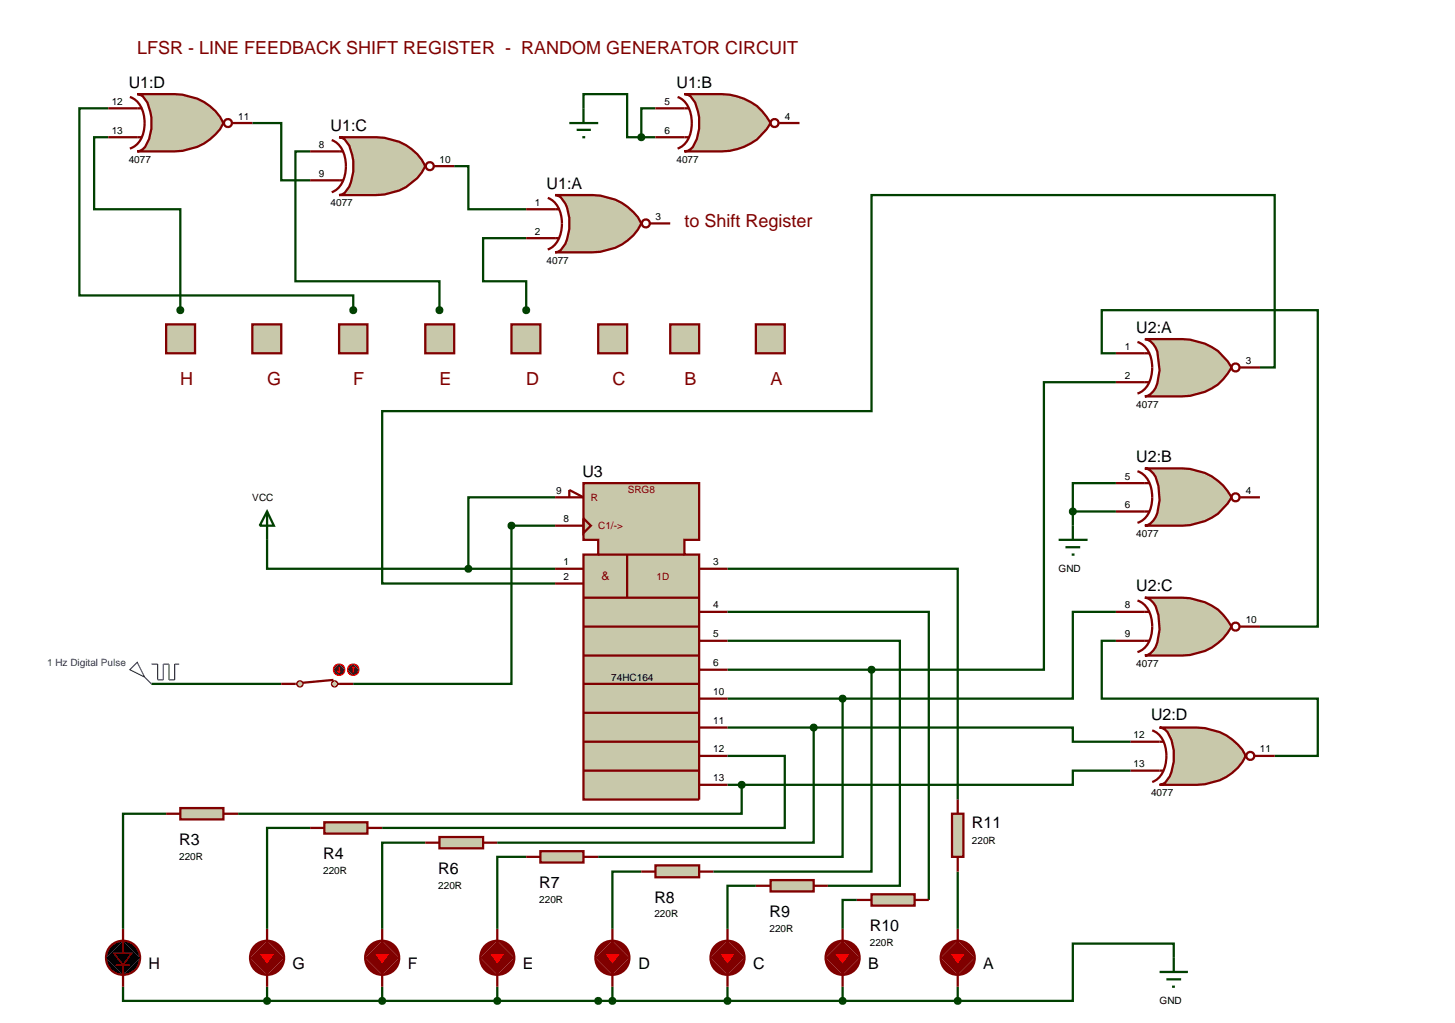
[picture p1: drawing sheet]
<svg xmlns="http://www.w3.org/2000/svg" width="257mm" height="180mm" viewBox="0 0 257 180" stroke-linecap="round" stroke-linejoin="round" font-family="sans-serif">
<g fill="none" stroke="#004000" stroke-width=".4">
<path d="M19.1 19.1h-5.1v33h48.3v2.6M102.9 19.1v-2.5h7.7v7.6h2.5M115.6 19.1h-2.5v5.1M19.1 24.2h-2.5v12.7h15.2v17.8M44.5 21.7h5.1v10.1h5.1M54.7 26.7h-2.6v22.9h25.4v5.1M80.1 29.3h2.5v7.6h10.2M113.1 24.2h2.5M92.8 42h-7.6v7.6h7.6v5.1M196.8 62.3h-2.5v-7.6h38.1v55.8h-10.2M196.8 67.4h-12.7v50.7h-30.4M222.2 64.8h2.6v-30.4h-71.1v38.1h-86.3v30.4h30.5"/>
<path d="M47.1 95.2v5.1h35.5M97.9 92.7h-7.7v27.9h-27.9M97.9 87.7h-15.3v12.6M189.2 90.2v2.5M189.2 90.2h7.6M196.8 85.2h-7.6v5M82.6 100.3h15.3M128.3 113h30.4v43.2h-12.7M128.3 107.9h35.5v50.8M128.3 100.3h40.6v40.7M128.3 118.1h25.4M153.7 118.1v35.6h-27.9"/>
<path d="M196.8 113h-2.5v10.2h38.1v10.1h-7.6M196.8 107.9h-7.6v15.3h-40.6M26.7 120.6h22.9M128.3 133.3h10.1v12.7h-71M128.3 123.2h20.3M128.3 128.3h15.2M128.3 138.4h2.5M130.8 138.4v5.1h-88.8M143.5 128.3h45.7v2.5h10.2M143.5 128.3v20.3h-55.8M148.6 123.2v27.9h-43.1M199.4 135.9h-10.2v2.5h-58.4"/>
<path d="M29.3 143.5h-7.6v20.3M54.7 146h-7.6v17.8M75 148.6h-7.6v15.2M92.8 151.1h-5.1v12.7M113.1 153.7h-5.1v10.1M133.3 156.2h-5v7.6M151.1 158.7h-2.5v5.1M168.9 153.7v10.1M21.7 174v2.5h25.4M47.1 176.5h121.8M47.1 174v2.5M67.4 174v2.5"/>
<path d="M87.7 174v2.5M108 174v2.5M128.3 174v2.5M148.6 174v2.5M168.9 174v2.5M207 168.9v-2.5h-17.8v10.1h-20.3"/>
</g>
<path d="M19.3 167a2.97 2.97 0 0 1 2.4-1.1l-3 3 .1-.7zM21.7 165.9a2.95 2.95 0 0 1 3 3zM24.7 168.9a2.95 2.95 0 0 1-3 3zM18.7 168.9l3 3a2.95 2.95 0 0 1-3-3z" fill="#000" stroke="#800000" stroke-width=".4"/>
<path d="M18.7 168.9l3-3 3 3-3 3z" fill="#000"/>
<path d="M20.4 170.2h2.5" fill="none" stroke="#800000" stroke-width=".3"/>
<path d="M21.7 163.8v4.3M21.7 170.2v3.8" fill="none" stroke="#800000" stroke-width=".4"/>
<path d="M20.1 168.1h3.1l-1.5 2.1z" fill="#000" stroke="#800000" stroke-width=".3"/>
<path d="M45.2 166.5l1.2-.5 .7-.1-3 3a2.97 2.97 0 0 1 1.1-2.4zM47.1 165.9a2.95 2.95 0 0 1 3 3zM47.1 171.9l3-3a2.95 2.95 0 0 1-3 3zM44.1 168.9l3 3a2.95 2.95 0 0 1-3-3z" fill="#800000" stroke="#800000" stroke-width=".4"/>
<path d="M47.1 165.9l3 3-3 3-3-3z" fill="#800000"/>
<path d="M45.8 170.2h2.5" fill="none" stroke="#800000" stroke-width=".3"/>
<path d="M47.1 165.8v2.3M47.1 170.2v1.7" fill="none" stroke="#800000" stroke-width=".4"/>
<path d="M45.5 168.1h3.1l-1.5 2.1z" fill="#f00" stroke="#800000" stroke-width=".3"/>
<path d="M47.1 163.8v2.6M47.1 171.4v2.6" fill="none" stroke="#800000" stroke-width=".4"/>
<path d="M65.5 166.5l1.2-.5 .7-.1-3 3a2.97 2.97 0 0 1 1.1-2.4zM67.4 165.9a2.95 2.95 0 0 1 3 3zM67.4 171.9l3-3a2.95 2.95 0 0 1-3 3zM64.4 168.9l3 3a2.95 2.95 0 0 1-3-3z" fill="#800000" stroke="#800000" stroke-width=".4"/>
<path d="M67.4 165.9l3 3-3 3-3-3z" fill="#800000"/>
<path d="M66.1 170.2h2.6" fill="none" stroke="#800000" stroke-width=".3"/>
<path d="M67.4 165.8v2.3M67.4 170.2v1.7" fill="none" stroke="#800000" stroke-width=".4"/>
<path d="M65.9 168.1h3l-1.5 2.1z" fill="#f00" stroke="#800000" stroke-width=".3"/>
<path d="M67.4 163.8v2.6M67.4 171.4v2.6" fill="none" stroke="#800000" stroke-width=".4"/>
<path d="M85.3 167a2.97 2.97 0 0 1 2.4-1.1l-3 3 .1-.7zM87.7 165.9a2.95 2.95 0 0 1 3 3zM90.7 168.9a2.95 2.95 0 0 1-3 3zM84.7 168.9l3 3a2.95 2.95 0 0 1-3-3z" fill="#800000" stroke="#800000" stroke-width=".4"/>
<path d="M84.7 168.9l3-3 3 3-3 3z" fill="#800000"/>
<path d="M86.4 170.2h2.6" fill="none" stroke="#800000" stroke-width=".3"/>
<path d="M87.7 165.8v2.3M87.7 170.2v1.7" fill="none" stroke="#800000" stroke-width=".4"/>
<path d="M86.2 168.1h3l-1.5 2.1z" fill="#f00" stroke="#800000" stroke-width=".3"/>
<path d="M87.7 163.8v2.6M87.7 171.4v2.6" fill="none" stroke="#800000" stroke-width=".4"/>
<path d="M106.1 166.5l1.2-.5 .7-.1-3 3a2.97 2.97 0 0 1 1.1-2.4zM108 165.9a2.95 2.95 0 0 1 3 3zM111 168.9a2.95 2.95 0 0 1-3 3zM105 168.9l3 3a2.95 2.95 0 0 1-3-3z" fill="#800000" stroke="#800000" stroke-width=".4"/>
<path d="M108 165.9l3 3-3 3-3-3z" fill="#800000"/>
<path d="M106.8 170.2h2.5" fill="none" stroke="#800000" stroke-width=".3"/>
<path d="M108 165.8v2.3M108 170.2v1.7" fill="none" stroke="#800000" stroke-width=".4"/>
<path d="M106.5 168.1h3.1l-1.6 2.1z" fill="#f00" stroke="#800000" stroke-width=".3"/>
<path d="M108 163.8v2.6M108 171.4v2.6" fill="none" stroke="#800000" stroke-width=".4"/>
<path d="M126.4 166.5l1.2-.5 .7-.1-3 3a2.97 2.97 0 0 1 1.1-2.4zM128.3 165.9a2.95 2.95 0 0 1 3 3zM131.3 168.9a2.95 2.95 0 0 1-3 3zM125.3 168.9l3 3a2.95 2.95 0 0 1-3-3z" fill="#800000" stroke="#800000" stroke-width=".4"/>
<path d="M128.3 165.9l3 3-3 3-3-3z" fill="#800000"/>
<path d="M127.1 170.2h2.4" fill="none" stroke="#800000" stroke-width=".3"/>
<path d="M128.3 165.8v2.3M128.3 170.2v1.7" fill="none" stroke="#800000" stroke-width=".4"/>
<path d="M126.8 168.1h3l-1.5 2.1z" fill="#f00" stroke="#800000" stroke-width=".3"/>
<path d="M128.3 163.8v2.6M128.3 171.4v2.6" fill="none" stroke="#800000" stroke-width=".4"/>
<path d="M146.7 166.5l1.2-.5 .7-.1-3 3a2.97 2.97 0 0 1 1.1-2.4zM148.6 165.9a2.95 2.95 0 0 1 3 3zM151.6 168.9a2.95 2.95 0 0 1-3 3zM145.6 168.9l3 3a2.95 2.95 0 0 1-3-3z" fill="#800000" stroke="#800000" stroke-width=".4"/>
<path d="M148.6 165.9l3 3-3 3-3-3z" fill="#800000"/>
<path d="M147.3 170.2h2.5" fill="none" stroke="#800000" stroke-width=".3"/>
<path d="M148.6 165.8v2.3M148.6 170.2v1.7" fill="none" stroke="#800000" stroke-width=".4"/>
<path d="M147 168.1h3.1l-1.5 2.1z" fill="#f00" stroke="#800000" stroke-width=".3"/>
<path d="M148.6 163.8v2.6M148.6 171.4v2.6" fill="none" stroke="#800000" stroke-width=".4"/>
<path d="M167 166.5l1.2-.5 .7-.1-3 3a2.97 2.97 0 0 1 1.1-2.4zM168.9 165.9a2.95 2.95 0 0 1 3 3zM171.9 168.9a2.95 2.95 0 0 1-3 3zM165.9 168.9l3 3a2.95 2.95 0 0 1-3-3z" fill="#800000" stroke="#800000" stroke-width=".4"/>
<path d="M168.9 165.9l3 3-3 3-3-3z" fill="#800000"/>
<path d="M167.6 170.2h2.6" fill="none" stroke="#800000" stroke-width=".3"/>
<path d="M168.9 165.8v2.3M168.9 170.2v1.7" fill="none" stroke="#800000" stroke-width=".4"/>
<path d="M167.4 168.1h3l-1.5 2.1z" fill="#f00" stroke="#800000" stroke-width=".3"/>
<path d="M168.9 163.8v2.6M168.9 171.4v2.6" fill="none" stroke="#800000" stroke-width=".4"/>
<path d="M201.9 59.8h6.6a9.8 9.8 0 0 1 8.7 5 9.3 9.3 0 0 1-8.7 5.1h-6.6a2.71 2.71 0 0 0 2.2-2.3l.4-2.3-.4-3.3a3 3 0 0 0-2.2-2.2z" fill="#c8c8aa" stroke="#800000" stroke-width=".4"/>
<g fill="none" stroke="#800000" stroke-width=".4">
<path d="M196.8 62.3h5.9M196.8 67.4h5.9M200.6 60.3a4.4 4.4 0 0 1 2.6 4.5 4.5 4.5 0 0 1-2.6 4.6M218.7 64.8h3.5"/>
<circle cx="217.9" cy="64.8" r=".7"/>
</g>
<path d="M201.9 82.6h6.6a9.6 9.6 0 0 1 8.7 5.1 9.8 9.8 0 0 1-8.7 5h-6.6a2.75 2.75 0 0 0 2.2-2.2 8.4 8.4 0 0 0-.7-7l-1-.8z" fill="#c8c8aa" stroke="#800000" stroke-width=".4"/>
<g fill="none" stroke="#800000" stroke-width=".4">
<path d="M196.8 85.2h5.9M196.8 90.2h5.9M200.6 83.1a4.5 4.5 0 0 1 2.6 4.6 4.3 4.3 0 0 1-2.6 4.5M218.7 87.7h3.5"/>
<circle cx="217.9" cy="87.7" r=".7"/>
</g>
<path d="M201.9 105.4h6.6a9.6 9.6 0 0 1 8.7 5.1 9.7 9.7 0 0 1-8.7 5.1h-6.6a2.71 2.71 0 0 0 2.2-2.3 8.4 8.4 0 0 0-.7-7l-.5-.5-.5-.3z" fill="#c8c8aa" stroke="#800000" stroke-width=".4"/>
<g fill="none" stroke="#800000" stroke-width=".4">
<path d="M196.8 107.9h5.9M196.8 113h5.9M200.6 105.9a4.5 4.5 0 0 1 2.6 4.6 4.3 4.3 0 0 1-2.6 4.5M218.7 110.5h3.5"/>
<circle cx="217.9" cy="110.5" r=".7"/>
</g>
<path d="M204.5 128.3h6.6a9.5 9.5 0 0 1 8.6 5 9.3 9.3 0 0 1-8.6 5.1h-6.6l.5-.1a4.8 4.8 0 0 0 2-4 6.8 6.8 0 0 0-1.5-5.6l-.5-.3z" fill="#c8c8aa" stroke="#800000" stroke-width=".4"/>
<g fill="none" stroke="#800000" stroke-width=".4">
<path d="M199.4 130.8h5.8M199.4 135.9h5.8M203.2 128.8a4.4 4.4 0 0 1 2.5 4.5 4.6 4.6 0 0 1-2.5 4.6M221.2 133.3h3.6"/>
<circle cx="220.5" cy="133.3" r=".7"/>
</g>
<path d="M102.9 85.2h20.4v10h-2.6v2.6h2.6v43.2h-20.4v-43.2h2.6v-2.6h-2.6z" fill="#c8c8aa" stroke="#800000" stroke-width=".4"/>
<g fill="none" stroke="#800000" stroke-width=".4">
<path d="M97.9 92.7h5M97.9 87.7h5l-2.5-1.3v1.3M102.9 91.4l1.3 1.3-1.3 1.3zM105.5 97.8h15.2M110.6 97.8v7.6M97.9 100.3h5M97.9 102.9h5M102.9 115.6h20.4M102.9 110.5h20.4M102.9 105.4h20.4M123.3 100.3h5M123.3 107.9h5"/>
<path d="M123.3 113h5M123.3 118.1h5M102.9 135.9h20.4M102.9 130.8h20.4M102.9 125.7h20.4M102.9 120.6h20.4M123.3 123.2h5M123.3 128.3h5M123.3 133.3h5M123.3 138.4h5"/>
</g>
<path d="M204.5 171.4h5M205.7 172.7h2.6M206.7 174h.5M207 168.9v2.5" fill="none" stroke="#004000" stroke-width=".4"/>
<path d="M105.1 176.2l.4-.2-.5 .5zM105.5 176l.3 .1 .2 .4zM106 176.5l-.2 .4-.3 .1zM105 176.5l.5 .5-.3-.1z" fill="#004000" stroke="#004000" stroke-width=".4"/>
<path d="M105.5 176l.5 .5-.5 .5-.5-.5z" fill="#004000"/>
<path d="M148.2 176.2l.4-.2-.5 .5zM148.6 176l.4 .2 .1 .3zM148.6 177l.5-.5-.2 .4zM148.1 176.5l.5 .5-.3-.1z" fill="#004000" stroke="#004000" stroke-width=".4"/>
<path d="M148.6 176l.5 .5-.5 .5-.5-.5z" fill="#004000"/>
<path d="M127.9 176.2l.4-.2-.5 .5zM128.3 176l.4 .2 .1 .3zM128.8 176.5l-.2 .4-.3 .1zM127.8 176.5l.5 .5-.3-.1z" fill="#004000" stroke="#004000" stroke-width=".4"/>
<path d="M128.3 176l.5 .5-.5 .5-.5-.5z" fill="#004000"/>
<path d="M107.6 176.2l.4-.2-.5 .5zM108 176l.4 .2 .1 .3zM108.5 176.5l-.2 .4-.3 .1zM107.5 176.5l.5 .5-.3-.1z" fill="#004000" stroke="#004000" stroke-width=".4"/>
<path d="M107.5 176.5l.5-.5 .5 .5-.5 .5z" fill="#004000"/>
<path d="M87.3 176.2l.4-.2-.5 .5zM87.7 176l.4 .2 .1 .3zM87.7 177l.5-.5-.2 .4zM87.2 176.5l.5 .5-.3-.1z" fill="#004000" stroke="#004000" stroke-width=".4"/>
<path d="M87.2 176.5l.5-.5 .5 .5-.5 .5z" fill="#004000"/>
<path d="M67 176.2l.4-.2-.5 .5zM67.4 176l.3 .1 .2 .4zM67.4 177l.5-.5-.2 .4zM66.9 176.5l.5 .5-.4-.2z" fill="#004000" stroke="#004000" stroke-width=".4"/>
<path d="M67.4 176l.5 .5-.5 .5-.5-.5z" fill="#004000"/>
<path d="M46.7 176.2l.4-.2-.5 .5zM47.1 176l.4 .2 .1 .3zM47.1 177l.5-.5-.2 .4zM46.6 176.5l.5 .5-.3-.1z" fill="#004000" stroke="#004000" stroke-width=".4"/>
<path d="M46.6 176.5l.5-.5 .5 .5-.5 .5z" fill="#004000"/>
<path d="M153.4 117.7l.3-.1-.5 .5zM153.7 117.6l.4 .2 .1 .3zM154.2 118.1l-.2 .4-.3 .1zM153.2 118.1l.5 .5-.3-.1z" fill="#004000" stroke="#004000" stroke-width=".4"/>
<path d="M153.7 117.6l.5 .5-.5 .5-.5-.5z" fill="#004000"/>
<path d="M186.7 95.2h5.1M187.9 96.5h2.6M189 97.8h.5M189.2 92.7v2.5" fill="none" stroke="#004000" stroke-width=".4"/>
<path d="M188.8 89.9l.4-.2-.5 .5zM189.2 89.7l.4 .2 .1 .3zM189.7 90.2l-.1 .3-.4 .2zM188.7 90.2l.5 .5-.4-.2z" fill="#004000" stroke="#004000" stroke-width=".4"/>
<path d="M188.7 90.2l.5-.5 .5 .5-.5 .5z" fill="#004000"/>
<path d="M148.3 122.8l.3-.1-.5 .5zM148.6 122.7l.3 .1 .2 .4zM149.1 123.2l-.2 .4-.3 .1zM148.1 123.2l.5 .5-.4-.2z" fill="#004000" stroke="#004000" stroke-width=".4"/>
<path d="M148.6 122.7l.5 .5-.5 .5-.5-.5z" fill="#004000"/>
<path d="M143.1 128l.4-.2-.5 .5zM143.5 127.8l.3 .1 .2 .4zM144 128.3l-.2 .4-.3 .1zM143 128.3l.5 .5-.3-.1z" fill="#004000" stroke="#004000" stroke-width=".4"/>
<path d="M143 128.3l.5-.5 .5 .5-.5 .5z" fill="#004000"/>
<path d="M130.4 138.1l.4-.2-.5 .5zM130.8 137.9l.4 .2 .1 .3zM131.3 138.4l-.2 .4-.3 .1zM130.3 138.4l.5 .5-.3-.1z" fill="#004000" stroke="#004000" stroke-width=".4"/>
<path d="M130.3 138.4l.5-.5 .5 .5-.5 .5z" fill="#004000"/>
<path d="M47.1 90.2l1.2 2.5h-2.5zM47.1 90.2v5" fill="none" stroke="#004000" stroke-width=".4"/>
<path d="M24.2 116.8l1.3 2.6-2.6-1.3zM25.5 119.4l1.2 1.2M26.7 117.1h1.1v2.8h1v-2.8h1v2.8h1v-2.8h.8" fill="none" stroke="#0000c0" stroke-width=".2"/>
<path d="M89.9 92.3l.3-.1-.5 .5zM90.2 92.2l.4 .2 .1 .3zM90.7 92.7l-.2 .4-.3 .1zM89.7 92.7l.5 .5-.4-.2z" fill="#004000" stroke="#004000" stroke-width=".4"/>
<path d="M90.2 92.2l.5 .5-.5 .5-.5-.5z" fill="#004000"/>
<g fill="#c8c8aa" stroke="#800000" stroke-width=".3">
<path d="M58.7 120.2l.3-.1-.5 .5zM59 120.1l.4 .2 .1 .3zM59.5 120.6l-.1 .3-.4 .2zM58.5 120.6l.5 .5-.4-.2z"/>
<path d="M52.5 120.3l.4-.2-.5 .5zM52.9 120.1l.4 .2 .1 .3zM53.4 120.6l-.1 .3-.4 .2zM52.4 120.6l.5 .5-.3-.1z"/>
</g>
<g fill="#c8c8aa">
<path d="M59 120.1l.5 .5-.5 .5-.5-.5z"/>
<path d="M52.4 120.6l.5-.5 .5 .5-.5 .5z"/>
</g>
<path d="M58.8 119.9l-5.4 .5M49.6 120.6h2.8M59.5 120.6h2.8" fill="none" stroke="#800000" stroke-width=".4"/>
<path d="M59.1 117.4l.7-.3-1 1zM59.8 117.1a.94 .94 0 0 1 1 1zM60.8 118.1a.94 .94 0 0 1-1 1zM58.8 118.1l1 1a.94 .94 0 0 1-1-1z" fill="#400000" stroke="#f00" stroke-width=".2"/>
<path d="M58.8 118.1l1-1 1 1-1 1z" fill="#400000"/>
<path d="M59.5 118.3l.3 .3M59.8 117.6v1M60 118.3l-.2 .3" fill="none" stroke="#f00" stroke-width=".2"/>
<path d="M61.6 117.4l.7-.3-1 1zM62.3 117.1a.94 .94 0 0 1 1 1zM62.3 119.1l1-1a.94 .94 0 0 1-1 1zM61.3 118.1l1 1a.94 .94 0 0 1-1-1z" fill="#400000" stroke="#f00" stroke-width=".2"/>
<path d="M62.3 117.1l1 1-1 1-1-1z" fill="#400000"/>
<path d="M62.3 117.6l-.2 .2M62.3 117.6l.3 .2M62.3 117.6v1" fill="none" stroke="#f00" stroke-width=".2"/>
<path d="M31.8 142.5h7.6v2h-7.6z" fill="#c8c8aa" stroke="#800000" stroke-width=".4"/>
<path d="M29.3 143.5h2.5M39.4 143.5h2.6" fill="none" stroke="#800000" stroke-width=".4"/>
<path d="M57.2 145h7.6v2h-7.6z" fill="#c8c8aa" stroke="#800000" stroke-width=".4"/>
<path d="M54.7 146h2.5M64.8 146h2.6" fill="none" stroke="#800000" stroke-width=".4"/>
<path d="M77.5 147.6h7.7v2h-7.7z" fill="#c8c8aa" stroke="#800000" stroke-width=".4"/>
<path d="M75 148.6h2.5M85.2 148.6h2.5" fill="none" stroke="#800000" stroke-width=".4"/>
<path d="M95.3 150.1h7.6v2h-7.6z" fill="#c8c8aa" stroke="#800000" stroke-width=".4"/>
<path d="M92.8 151.1h2.5M102.9 151.1h2.6" fill="none" stroke="#800000" stroke-width=".4"/>
<path d="M115.6 152.6h7.7v2.1h-7.7z" fill="#c8c8aa" stroke="#800000" stroke-width=".4"/>
<path d="M113.1 153.7h2.5M123.3 153.7h2.5" fill="none" stroke="#800000" stroke-width=".4"/>
<path d="M135.9 155.2h7.6v2h-7.6z" fill="#c8c8aa" stroke="#800000" stroke-width=".4"/>
<path d="M133.3 156.2h2.6M143.5 156.2h2.5" fill="none" stroke="#800000" stroke-width=".4"/>
<path d="M153.7 157.7h7.6v2h-7.6z" fill="#c8c8aa" stroke="#800000" stroke-width=".4"/>
<path d="M151.1 158.7h2.6M161.3 158.7h2.5" fill="none" stroke="#800000" stroke-width=".4"/>
<path d="M167.9 143.5h2v7.6h-2z" fill="#c8c8aa" stroke="#800000" stroke-width=".4"/>
<path d="M168.9 141v2.5M168.9 151.1v2.6" fill="none" stroke="#800000" stroke-width=".4"/>
<path d="M82.2 100l.4-.2-.5 .5zM82.6 99.8l.4 .2 .1 .3zM82.6 100.8l.5-.5-.2 .4zM82.1 100.3l.5 .5-.3-.1z" fill="#004000" stroke="#004000" stroke-width=".4"/>
<path d="M82.1 100.3l.5-.5 .5 .5-.5 .5z" fill="#004000"/>
<path d="M97.9 34.4h6.6a9.5 9.5 0 0 1 8.6 5 9.3 9.3 0 0 1-8.6 5.1h-6.6l.5-.1a4.8 4.8 0 0 0 2-4 6.7 6.7 0 0 0-1.5-5.6l-.5-.3z" fill="#c8c8aa" stroke="#800000" stroke-width=".4"/>
<g fill="none" stroke="#800000" stroke-width=".4">
<path d="M92.8 36.9h5.8M96.6 34.9a4.5 4.5 0 0 1 2.5 4.5 4.6 4.6 0 0 1-2.5 4.6M114.6 39.4h3.6M92.8 42h5.8"/>
<circle cx="113.9" cy="39.4" r=".7"/>
</g>
<path d="M120.7 16.6h6.6a9.6 9.6 0 0 1 8.6 5.1 9.8 9.8 0 0 1-8.6 5h-6.6l.6-.1 .5-.3a6.9 6.9 0 0 0 1.3-6.6l-.5-1.6-.8-1.1-.5-.3z" fill="#c8c8aa" stroke="#800000" stroke-width=".4"/>
<g fill="none" stroke="#800000" stroke-width=".4">
<path d="M115.6 19.1h5.9M119.5 17.1a4.6 4.6 0 0 1 2.5 4.6 4.4 4.4 0 0 1-2.5 4.5M115.6 24.2h5.9M137.4 21.7h3.6"/>
<circle cx="136.6" cy="21.7" r=".7"/>
</g>
<path d="M59.8 24.2h6.6a9.3 9.3 0 0 1 8.6 5.1 9.3 9.3 0 0 1-8.6 5.1h-6.6l.5-.1a4.8 4.8 0 0 0 2-4v-2l-.7-2.6-.8-1.1-.5-.3z" fill="#c8c8aa" stroke="#800000" stroke-width=".4"/>
<g fill="none" stroke="#800000" stroke-width=".4">
<path d="M54.7 26.7h5.8M54.7 31.8h5.8M58.5 24.7a4.6 4.6 0 0 1 2.5 4.6 4.6 4.6 0 0 1-2.5 4.6M76.5 29.3h3.6"/>
<circle cx="75.8" cy="29.3" r=".7"/>
</g>
<path d="M24.2 16.6h6.6a9.3 9.3 0 0 1 8.6 5.1 9.5 9.5 0 0 1-8.6 5h-6.6l.5-.1 .5-.3a6.9 6.9 0 0 0 1.3-6.6l-.5-1.6-.8-1.1-.5-.3z" fill="#c8c8aa" stroke="#800000" stroke-width=".4"/>
<g fill="none" stroke="#800000" stroke-width=".4">
<path d="M19.1 19.1h5.9M22.9 17.1a4.5 4.5 0 0 1 2.6 4.6 4.3 4.3 0 0 1-2.6 4.5M19.1 24.2h5.9M41 21.7h3.5"/>
<circle cx="40.2" cy="21.7" r=".7"/>
</g>
<g fill="#c8c8aa" stroke="#800000" stroke-width=".4">
<path d="M29.3 57.2h5.1v5.1h-5.1z"/>
<path d="M44.5 57.2h5.1v5.1h-5.1z"/>
<path d="M59.8 57.2h5v5.1h-5z"/>
<path d="M75 57.2h5.1v5.1h-5.1z"/>
<path d="M90.2 57.2h5.1v5.1h-5.1z"/>
<path d="M105.5 57.2h5.1v5.1h-5.1z"/>
<path d="M118.2 57.2h5.1v5.1h-5.1z"/>
<path d="M133.3 57.2h5.1v5.1h-5.1z"/>
</g>
<path d="M31.4 54.4l.4-.2-.5 .5zM31.8 54.2l.4 .2 .1 .3zM31.8 55.2l.5-.5-.1 .3zM31.3 54.7l.5 .5-.3-.1z" fill="#004000" stroke="#004000" stroke-width=".4"/>
<path d="M31.3 54.7l.5-.5 .5 .5-.5 .5z" fill="#004000"/>
<path d="M92.4 54.4l.4-.2-.5 .5zM92.8 54.2l.3 .1 .2 .4zM93.3 54.7l-.2 .4-.3 .1zM92.3 54.7l.5 .5-.4-.2z" fill="#004000" stroke="#004000" stroke-width=".4"/>
<path d="M92.3 54.7l.5-.5 .5 .5-.5 .5z" fill="#004000"/>
<path d="M77.1 54.4l.4-.2-.5 .5zM77.5 54.2l.4 .2 .1 .3zM77.5 55.2l.5-.5-.1 .3zM77 54.7l.5 .5-.4-.2z" fill="#004000" stroke="#004000" stroke-width=".4"/>
<path d="M77 54.7l.5-.5 .5 .5-.5 .5z" fill="#004000"/>
<path d="M102.9 19.1v2.6M100.4 21.7h5.1M101.7 22.9h2.5M102.7 24.2h.5" fill="none" stroke="#004000" stroke-width=".4"/>
<path d="M112.7 23.9l.4-.2-.5 .5zM113.1 23.7l.3 .1 .2 .4zM113.6 24.2l-.1 .3-.4 .2zM112.6 24.2l.5 .5-.4-.2z" fill="#004000" stroke="#004000" stroke-width=".4"/>
<path d="M112.6 24.2l.5-.5 .5 .5-.5 .5z" fill="#004000"/>
<path d="M168.5 176.2l.4-.2-.5 .5zM168.9 176l.4 .2 .1 .3zM169.4 176.5l-.2 .4-.3 .1zM168.4 176.5l.5 .5-.3-.1z" fill="#004000" stroke="#004000" stroke-width=".4"/>
<path d="M168.4 176.5l.5-.5 .5 .5-.5 .5z" fill="#004000"/>
<path d="M61.9 54.4l.4-.2-.5 .5zM62.3 54.2l.3 .1 .2 .4zM62.3 55.2l.5-.5-.2 .4zM61.8 54.7l.5 .5-.4-.2z" fill="#004000" stroke="#004000" stroke-width=".4"/>
<path d="M61.8 54.7l.5-.5 .5 .5-.5 .5z" fill="#004000"/>
<g font-size="3.2" fill="#800000">
<text x="24.2" y="9.6">LFSR - LINE FEEDBACK SHIFT REGISTER - RANDOM GENERATOR CIRCUIT</text>
<text x="120.7" y="40.1">to Shift Register</text>
<text x="31.8" y="68">H</text>
<text x="47.1" y="68">G</text>
<text x="62.3" y="68">F</text>
<text x="77.5" y="68">E</text>
<text x="92.8" y="68">D</text>
<text x="108" y="68">C</text>
<text x="120.7" y="68">B</text>
<text x="135.9" y="68">A</text>
</g>
<g font-size="2.8">
<text x="22.7" y="15.5">U1:D</text>
<text x="119.3" y="15.5">U1:B</text>
<text x="58.3" y="23.1">U1:C</text>
<text x="96.4" y="33.3">U1:A</text>
<text x="200.4" y="58.7">U2:A</text>
<text x="200.4" y="81.5">U2:B</text>
<text x="102.7" y="84.1">U3</text>
<text x="200.4" y="104.3">U2:C</text>
<text x="203" y="127.1">U2:D</text>
<text x="31.6" y="149">R3</text>
<text x="171.4" y="146.1">R11</text>
<text x="57" y="151.5">R4</text>
<text x="77.3" y="154.1">R6</text>
<text x="95.1" y="156.6">R7</text>
<text x="115.4" y="159.2">R8</text>
<text x="135.7" y="161.7">R9</text>
<text x="153.4" y="164.2">R10</text>
<text x="26.2" y="171">H</text>
<text x="51.6" y="171">G</text>
<text x="71.9" y="171">F</text>
<text x="92.2" y="171">E</text>
<text x="112.6" y="171">D</text>
<text x="132.8" y="171">C</text>
<text x="153.1" y="171">B</text>
<text x="173.4" y="171">A</text>
</g>
<text font-size="2.1" fill="#800000" x="106.1" y="102.2">&amp;</text>
<g font-size="1.8">
<text x="19.7" y="18.5">12</text>
<text x="19.7" y="23.6">13</text>
<text x="42" y="21.1">11</text>
<text x="117.2" y="18.5">5</text>
<text x="117.2" y="23.6">6</text>
<text x="138.4" y="21.1">4</text>
<text x="22.7" y="28.8">4077</text>
<text x="56.2" y="26.1">8</text>
<text x="77.5" y="28.7">10</text>
<text x="119.3" y="28.8">4077</text>
<text x="56.2" y="31.2">9</text>
<text x="58.3" y="36.4">4077</text>
<text x="94.3" y="36.3">1</text>
<text x="94.3" y="41.4">2</text>
<text x="115.6" y="38.8">3</text>
<text x="96.4" y="46.5">4077</text>
<text x="198.4" y="61.7">1</text>
<text x="219.7" y="64.2">3</text>
<text x="198.4" y="66.8">2</text>
<text x="200.4" y="71.9">4077</text>
<text x="44.5" y="88.3">VCC</text>
<text x="98.1" y="87.1">9</text>
<text x="198.4" y="84.6">5</text>
<text x="198.4" y="89.6">6</text>
<text x="219.7" y="87.1">4</text>
<text x="99.4" y="92.1">8</text>
<text x="200.4" y="94.7">4077</text>
<text x="99.4" y="99.7">1</text>
<text x="125.8" y="99.7">3</text>
<text x="186.7" y="100.9">GND</text>
<text x="99.4" y="102.3">2</text>
<text x="125.8" y="107.3">4</text>
<text x="198.4" y="107.3">8</text>
<text x="125.8" y="112.4">5</text>
<text x="198.4" y="112.4">9</text>
<text x="219.7" y="109.9">10</text>
<text x="125.8" y="117.5">6</text>
<text x="200.4" y="117.6">4077</text>
<text x="107.8" y="120.1">74HC164</text>
<text x="125.8" y="122.6">10</text>
<text x="125.8" y="127.7">11</text>
<text x="199.9" y="130.2">12</text>
<text x="125.8" y="132.7">12</text>
<text x="125.8" y="137.8">13</text>
<text x="199.9" y="135.3">13</text>
<text x="222.2" y="132.7">11</text>
<text x="203" y="140.4">4077</text>
<text x="171.4" y="148.9">220R</text>
<text x="31.6" y="151.6">220R</text>
<text x="57" y="154.1">220R</text>
<text x="77.3" y="156.7">220R</text>
<text x="95.1" y="159.2">220R</text>
<text x="115.4" y="161.7">220R</text>
<text x="135.7" y="164.3">220R</text>
<text x="153.4" y="166.8">220R</text>
<text x="204.5" y="177.1">GND</text>
</g>
<g font-size="1.8" fill="#800000">
<text x="104.2" y="88.3">R</text>
<text x="110.7" y="87">SRG8</text>
<text x="105.5" y="93.3">C1/-&gt;</text>
<text x="115.8" y="102.2">1D</text>
</g>
<text font-size="1.8" fill="#0000c0" x="8.3" y="117.4">1 Hz Digital Pulse</text>
</svg>
